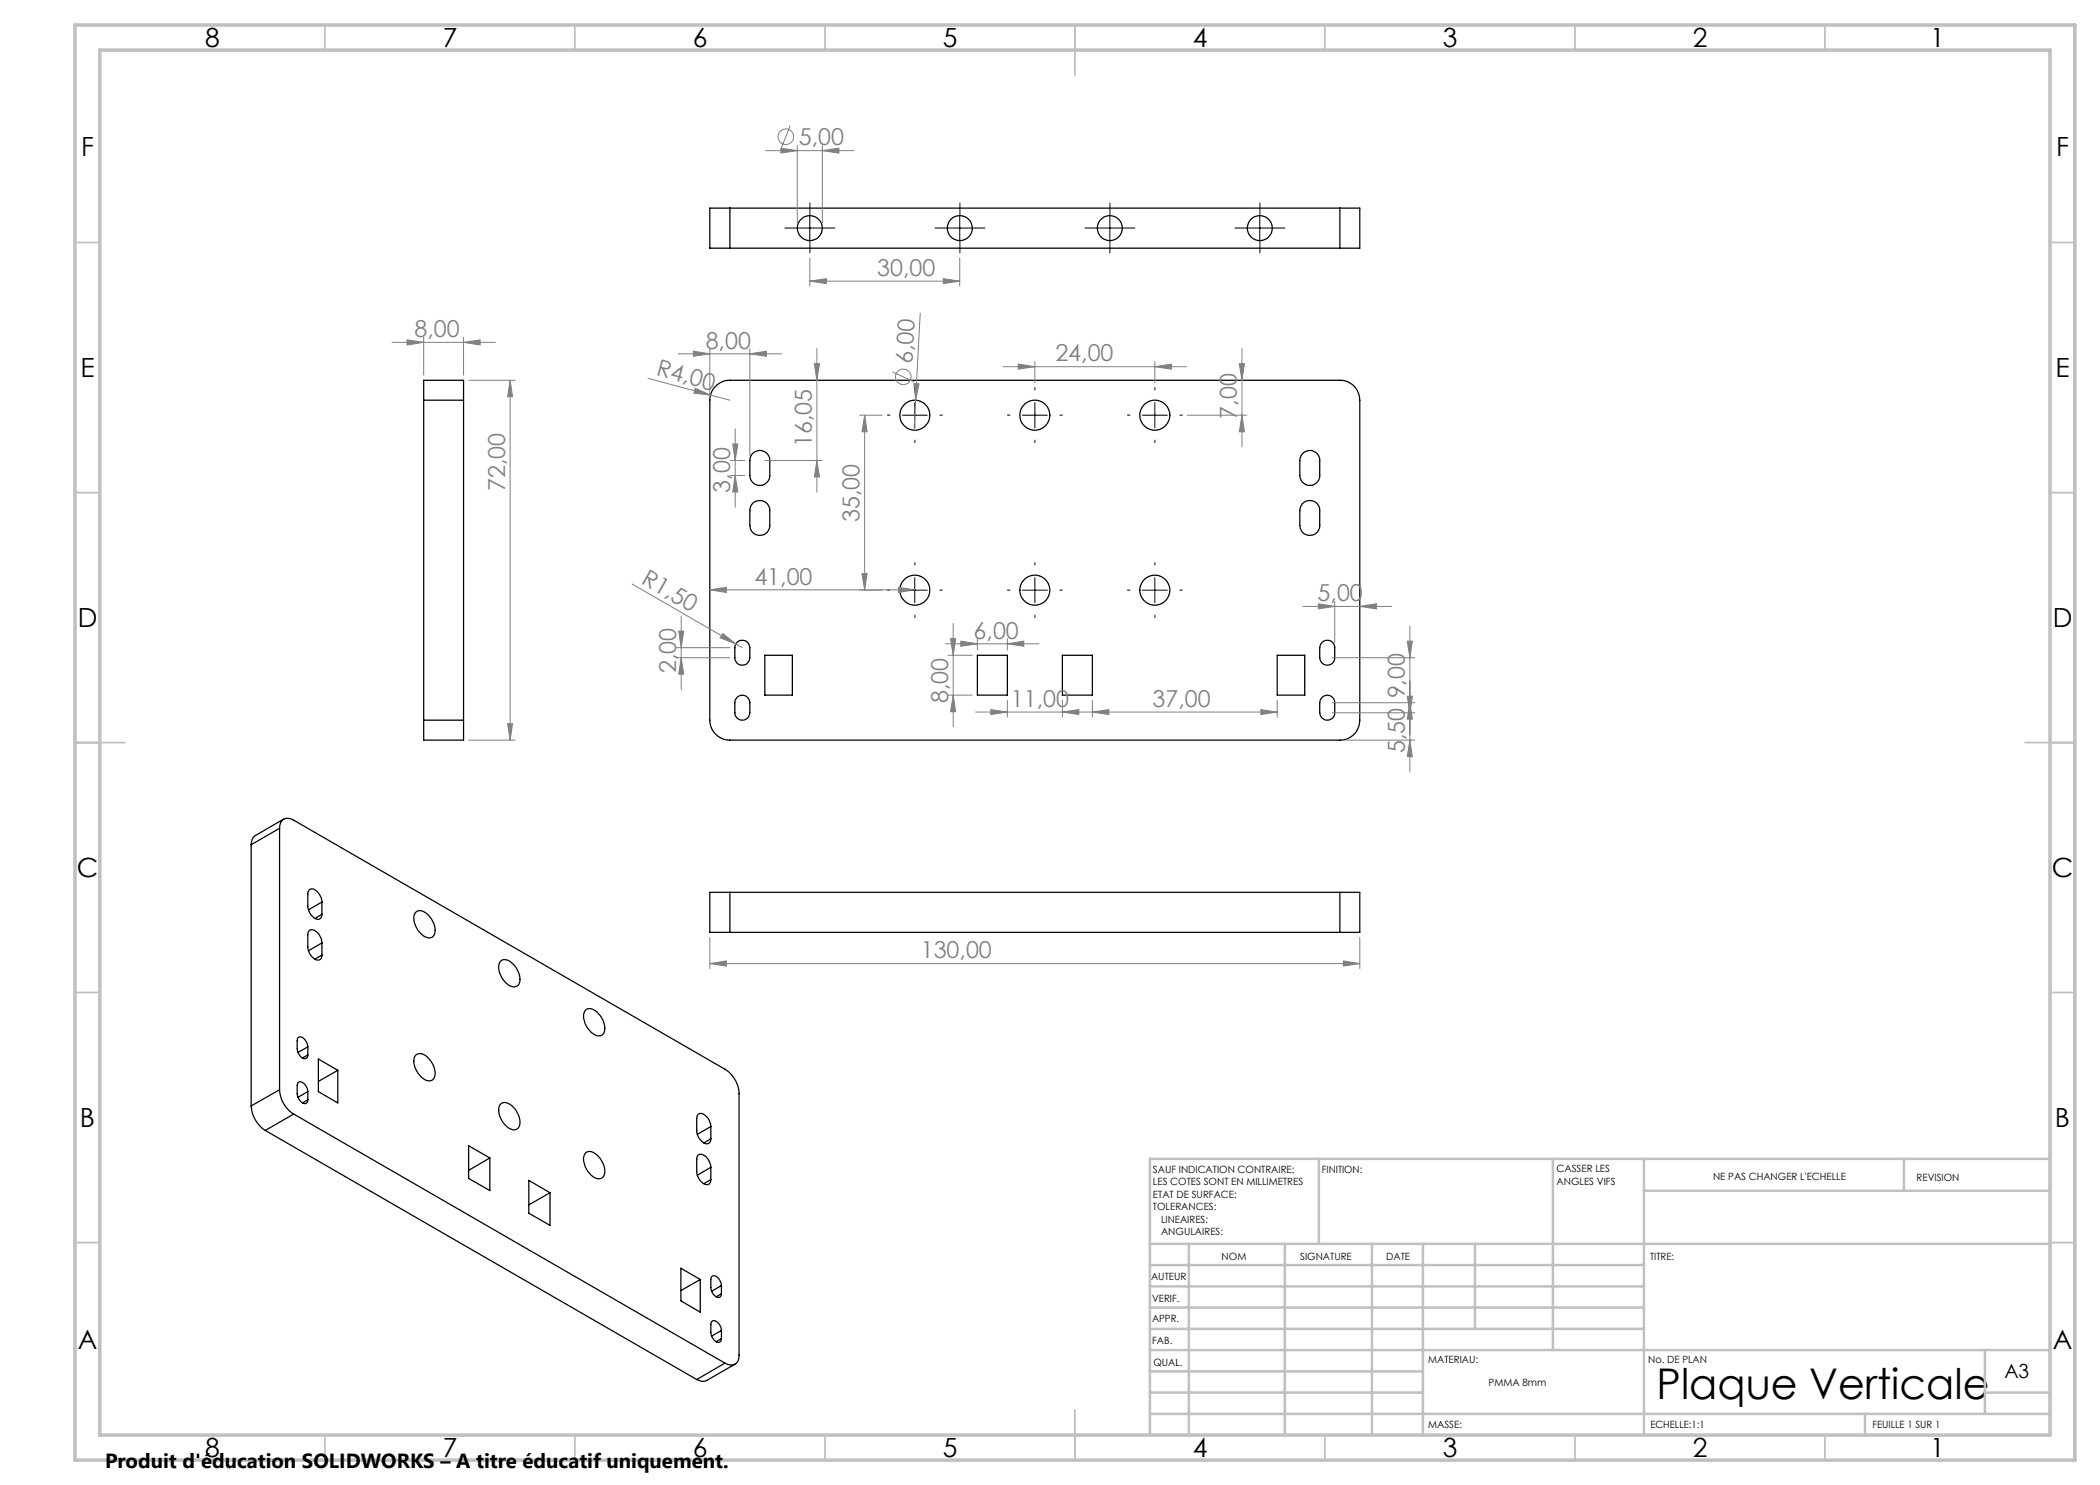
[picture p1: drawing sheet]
<svg xmlns="http://www.w3.org/2000/svg" width="420mm" height="297mm" viewBox="0 0 420 297" stroke-linecap="round" stroke-linejoin="round" font-family="sans-serif">
<g fill="none" stroke="#000" stroke-width=".25">
<path d="M146 41.6h-4v8h4M146 49.6h122M146 41.6v8M146 41.6h122M268 41.6h4v8h-4M268 41.6v8M143.4 77a3.7 3.7 0 0 1 2.6-.9h122a3.9 3.9 0 0 1 4 3.9v64a3.9 3.9 0 0 1-4 4h-122a4 4 0 0 1-4-4v-64a4 4 0 0 1 1.4-3zM84.7 80v-3.9h8v3.9M84.7 80h8M84.7 80v64M92.7 80v64M150.5 90.8a2 2 0 0 1 2.2-.6 2 2 0 0 1 1.3 1.9v3a1.99 1.99 0 0 1-2 2 1.99 1.99 0 0 1-2-2v-3l.2-.9z"/>
<path d="M260.5 90.8a2 2 0 0 1 2.2-.6 2 2 0 0 1 1.2 1.9v3a1.99 1.99 0 0 1-1.9 2 1.99 1.99 0 0 1-2-2v-3v-.5zM150.5 100.7a2 2 0 0 1 2.2-.5 2 2 0 0 1 1.3 1.9v3a1.99 1.99 0 0 1-2 2 1.99 1.99 0 0 1-2-2v-3l.2-.9zM260.5 100.7a2 2 0 0 1 2.2-.5 2 2 0 0 1 1.2 1.9v3a1.99 1.99 0 0 1-1.9 2 1.99 1.99 0 0 1-2-2v-3v-.5zM147.4 128.5a1.51 1.51 0 0 1 1.6-.3 1.51 1.51 0 0 1 1 1.3v2a1.5 1.5 0 0 1-1.5 1.5 1.5 1.5 0 0 1-1.5-1.5v-2.4zM147.4 139.5a1.51 1.51 0 0 1 1.6-.3 1.51 1.51 0 0 1 1 1.3v2.1a1.5 1.5 0 0 1-1.5 1.4 1.5 1.5 0 0 1-1.5-1.4v-2.4zM153 131.1h5.5v7.9h-5.5zM195.5 131.1h6v7.9h-6zM212.5 131.1h6v7.9h-6zM255.4 131.1h5.5v7.9h-5.5zM264.4 139.5a1.48 1.48 0 0 1 1.6-.3 1.48 1.48 0 0 1 .9 1.3v2.1a1.5 1.5 0 0 1-1.5 1.4 1.5 1.5 0 0 1-1.5-1.4v-2.1l.3-.7zM264.4 128.5a1.48 1.48 0 0 1 1.6-.3 1.48 1.48 0 0 1 .9 1.3v2a1.5 1.5 0 0 1-1.5 1.5 1.5 1.5 0 0 1-1.5-1.5v-2l.3-.7zM84.7 144v4h8v-4"/>
<path d="M84.7 144h8M50.2 168.9v52.3M55.9 165.7a1.72 1.72 0 0 1 .8-1.9 1.72 1.72 0 0 1 2 .2l86.3 49.9a6 6 0 0 1 2.8 4.9v52.2a1.71 1.71 0 0 1-.8 1.8 1.71 1.71 0 0 1-2-.2M55.9 165.7v52.2M55.9 165.7l-5.7 3.2M56.7 163.8l-5.6 3.3a1.91 1.91 0 0 0-.9 1.8M146 178.5h-4v8h4M146 178.5v8M146 178.5h122M268 178.5h4v8h-4M268 178.5v8M64.4 180.4a2.89 2.89 0 0 0-1.9-2.6 .85 .85 0 0 0-.9 1v2.4a2.68 2.68 0 0 0 2.2 2.7 .9 .9 0 0 0 .6-1"/>
<path d="M64.4 188.6a2.61 2.61 0 0 0-2.2-2.7 .93 .93 0 0 0-.6 1v2.5a2.79 2.79 0 0 0 1.9 2.6 .8 .8 0 0 0 .9-1M64.4 180.4v2.5M64.4 188.6v2.4M64.4 191l-1.4 .8M64.4 188.6l-2.7 1.5M64.4 182.9l-1.4 .8M64.4 180.4l-2.7 1.6M83.1 182.5a1.85 1.85 0 0 1 2.7 .7 3.7 3.7 0 0 1 .9 4 1.85 1.85 0 0 1-2.7-.7 3.7 3.7 0 0 1-.9-4zM100.3 192.1a2.07 2.07 0 0 1 2.5 .9 3.7 3.7 0 0 1 .9 4 1.85 1.85 0 0 1-2.8-.7 3.7 3.7 0 0 1-.9-4zM146 186.5h122M55.9 217.9a6 6 0 0 0 2.8 4.9M55.9 217.9l-5.7 3.3"/>
<path d="M61.6 209.4a2.08 2.08 0 0 0-1.6-2 .69 .69 0 0 0-.6 .7 3.8 3.8 0 0 0 .4 2.7l.4 .6a.72 .72 0 0 0 .9 .3 .72 .72 0 0 0 .5-.7M61.6 218.3a1.81 1.81 0 0 0-1.8-1.9l-.4 .7a3.8 3.8 0 0 0 .4 2.7l.2 .3a.85 .85 0 0 0 .7 .6 .85 .85 0 0 0 .8-.4l.1-.3M61.6 209.4v1.6M61.6 218.3v1.7M61.6 220l-1.1 .6M61.6 218.3l-2 1.2M61.6 211l-1.1 .6M61.6 209.4l-2 1.1M63.7 211.8l3.9 2.3v6.5l-3.9-2.3zM67.6 214.1l-3.9 2.2M83.1 211.1a1.83 1.83 0 0 1 2.7 .7 3.6 3.6 0 0 1 .9 4 1.39 1.39 0 0 1-2 0 4.3 4.3 0 0 1-1.8-4.4zM117 202.1a1.61 1.61 0 0 1 2.4 .3 3.8 3.8 0 0 1 1.2 4.4 1.61 1.61 0 0 1-2.3-.3 4.1 4.1 0 0 1-1.4-4.1z"/>
<path d="M50.2 221.2a6.2 6.2 0 0 0 2.9 4.9M53.1 226.1l86.2 49.8M58.7 222.8l86.3 49.8M58.7 222.8l-5.6 3.3M93.7 229.2l4.3 2.4v6.5l-4.3-2.4zM98 231.6l-4.3 2.5M100 220.9a1.85 1.85 0 0 1 2.8 .7 3.7 3.7 0 0 1 .9 4 1.85 1.85 0 0 1-2.8-.7 3.7 3.7 0 0 1-.9-4zM105.8 236.1l4.2 2.4v6.6l-4.2-2.5zM110 238.5l-4.2 2.5M117 230.7a1.39 1.39 0 0 1 2 0 4.3 4.3 0 0 1 1.8 4.4 1.51 1.51 0 0 1-2.5 0 4.1 4.1 0 0 1-1.4-4.1zM142.2 233.5a2.61 2.61 0 0 0-2.3-2.6 .84 .84 0 0 0-.6 .9v2.5a2.61 2.61 0 0 0 2.3 2.6 .93 .93 0 0 0 .6-1M142.2 225.3a2.89 2.89 0 0 0-1.9-2.6 .85 .85 0 0 0-1 1v2.4a2.89 2.89 0 0 0 2 2.7 .85 .85 0 0 0 .9-1.1"/>
<path d="M142.2 225.3v2.4M142.2 233.5v2.4M142.2 235.9l-1.4 .8M142.2 233.5l-2.7 1.6M142.2 227.7l-1.4 .9M142.2 225.3l-2.7 1.6M136.2 253.6l3.9 2.3v6.5l-3.9-2.2zM140.1 255.9l-3.9 2.2M144.3 257.1a2.08 2.08 0 0 0-1.6-2 .69 .69 0 0 0-.5 .8 3.8 3.8 0 0 0 .3 2.7l.4 .5a.71 .71 0 0 0 .9 .4 .71 .71 0 0 0 .5-.7M144.3 257.1v1.7M144.3 258.8l-1.1 .6M144.3 257.1l-2 1.2"/>
<path d="M144.3 266.1a1.81 1.81 0 0 0-1.8-1.9l-.3 .7a3.8 3.8 0 0 0 .3 2.6l.2 .4a.85 .85 0 0 0 .7 .6 .85 .85 0 0 0 .9-.5v-.3M144.3 266.1v1.6M144.3 267.7l-1.1 .7M144.3 266.1l-2 1.1M145 272.6l-5.7 3.3M147 272.8l-5.6 3.3a1.99 1.99 0 0 1-2.1-.2"/>
<circle cx="162" cy="45.6" r="2.5"/>
<circle cx="192" cy="45.6" r="2.5"/>
<circle cx="222" cy="45.6" r="2.5"/>
<circle cx="252" cy="45.6" r="2.5"/>
<circle cx="183" cy="83" r="3"/>
<circle cx="207" cy="83.1" r="3"/>
<circle cx="231" cy="83" r="3"/>
<circle cx="183" cy="118" r="3"/>
<circle cx="207" cy="118" r="3"/>
<circle cx="231" cy="118" r="3"/>
</g>
<g fill="none" stroke="#808080" stroke-width=".2">
<path d="M153.1 30.1h17.7M156.2 29.6l3.3 .5-3.3 .5zM158 25.1l-1.7 4.5M159.5 29.1v15.5M164.5 30.1l3.3-.5v1zM164.5 29.1v15.5M162 56.2l3.3-.5v1zM162 51.6v5.6M162 56.2h29.9M188.7 55.7l3.2 .5-3.2 .5zM191.9 51.6v5.6M78.4 68.5h20.7"/>
<path d="M81.4 68l3.3 .5-3.3 .5zM84.7 67.5v7.5M92.7 68.5l3.3-.5v1zM92.7 67.5v7.5M93.7 76.1h9.3M102 76.1v71.9M102 76.1l.5 3.2h-1zM129.6 75.7l12.5 3.3M135.6 70.8h20.7M138.7 70.2l3.3 .6-3.3 .5zM139 77.6l3.1 1.4-3.3-.4zM142 69.7v9.4"/>
<path d="M142.1 79l3.9 1M150 70.8l3.3-.6v1.1zM150 69.7v21.4M162.9 72.7h1l-.5 3.4zM163.4 69.7v28.8M178.5 74.4l4.3 2M182.8 76.7l1 .1-.7 3.2zM184 62.6l-.9 17.4M200.6 73.3h36.7M203.7 72.8l3.3 .5-3.3 .5zM207 72.3v4.2M231 73.3l3.3-.5v1z"/>
<path d="M231 72.3v4.2M247.9 72.7h1l-.5 3.4zM248.4 69.7v19.7M146.1 92.1h2.9M146.1 95.1h2.9M146.5 88.8h1.1l-.6 3.3zM147 85.8v15.7M147 95.1l.6 3.3h-1.1zM153 92.1h11.4M163.4 92.1l.5 3.3h-1zM171.9 83h4.6M172.9 83l.5 3.4h-1z"/>
<path d="M172.9 83v35M183.1 80l-.3 6M237.5 83h11.9M248.4 83l.5 3.4h-1zM126.4 116.8l20.8 12M142 118l3.3-.5v1zM142 118h41M171.9 118h4.6M172.4 114.7h1l-.5 3.3zM179.7 117.5l3.3 .5-3.3 .5zM135.3 131.5h10.7M135.3 129.5h10.7"/>
<path d="M135.7 126.2h1l-.5 3.3zM136.2 131.5l.5 3.3h-1zM136.2 123.2v14.7M144.6 126.7l2.6 2.1-3.2-1.2zM147.2 128.8l1.2 .7M189.1 128.8h18.7M189.6 131.1h4.9M189.6 139h4.9M190.1 127.7h1l-.5 3.4zM190.6 124.7v20.7M190.6 139l.5 3.3h-1zM192.2 128.2l3.3 .6-3.3 .5z"/>
<path d="M195.5 127.7v2.3M201.5 128.8l3.3-.6v1.1zM201.5 127.7v2.3M260.6 121.3h17.7M263.7 120.8l3.2 .5-3.2 .5zM266.5 131.5h16.5M266.9 120.3v8.2M272 121.3l3.3-.5v1zM281.4 139.2h1.1l-.5 3.4zM281.4 128.2h1.1l-.5 3.3zM282 125.2v29.2M93.7 148h9.3"/>
<path d="M101.5 144.7h1l-.5 3.3zM195.1 142.4h60.3M198.2 141.9l3.3 .5-3.3 .5zM201.5 140v3.4M212.5 142.4l3.3-.5v1zM212.5 140v3.4M218.5 142.4l3.3-.5v1zM218.5 140v3.4M252.2 141.9l3.2 .5-3.2 .5zM255.4 140v3.4M266.5 142.6h16.5M266.5 140.5h16.5"/>
<path d="M269 148h14M282 148l.5 3.3h-1.1zM282 140.5l.5 3.3h-1.1zM142 192.7l3.3-.5v1zM142 187.5v6.2M142 192.7h130M268.7 192.2l3.3 .5-3.3 .5zM272 187.5v6.2"/>
<circle cx="157.2" cy="27.4" r="1.56"/>
<circle cx="180.7" cy="75.4" r="1.55"/>
</g>
<g fill="none" stroke="#000" stroke-width=".2" stroke-dasharray="30.5 1.3 1.3 1.3">
<path d="M159.5 45.6h-2.5M162 43.1v-2.5M162 48.1v2.5M164.5 45.6h2.5M189.5 45.6h-2.5M192 43.1v-2.5M192 48.1v2.5M194.5 45.6h2.5M219.5 45.6h-2.5M222 43.1v-2.5M222 48.1v2.5M224.5 45.6h2.5"/>
<path d="M249.5 45.6h-2.5M252 43.1v-2.5M252 48.1v2.5M254.5 45.6h2.5M183 78v-.5M207 78v-.5M231 78v-.5M178 83h-.5M183 88v.5M188 83h.5M202 83h-.5M207 88v.5"/>
<path d="M212 83h.5M226 83h-.5M231 88v.5M236 83h.5M178 118h-.5M183 113v-.5M188 118h.5M202 118h-.5M207 113v-.5M212 118h.5M226 118h-.5M231 113v-.5"/>
<path d="M236 118h.5M183 123v.5M207 123v.5M231 123v.5"/>
</g>
<g fill="none" stroke="#000" stroke-width=".2">
<path d="M159.5 45.6h5M162 43.1v5M189.5 45.6h5M191.9 43.1v5M219.5 45.6h5M222 43.1v5M249.4 45.6h5.1M252 43.1v5M180.4 83h5.1M183 80.5v5M204.5 83h5M207 80.5v5"/>
<path d="M228.5 83h5M231 80.5v5M180.4 118h5.1M183 115.5v5M204.5 118h5M207 115.5v5M228.5 118h5M231 115.5v5"/>
</g>
<g fill="none" stroke="#c0c0c0" stroke-width=".35">
<path d="M65 5v5M115 5v5M165 5v5M215 5v10M265 5v5M315 5v5M365 5v5M15 48.5h5M410 48.5h5M15 98.5h5M410 98.5h5M15 148.5h10"/>
<path d="M405 148.5h10M15 198.5h5M410 198.5h5M15 248.5h5M410 248.5h5M65 287v5M115 287v5M165 287v5M215 282v10M265 287v5M315 287v5M365 287v5"/>
</g>
<g fill="none" stroke="#c0c0c0" stroke-width=".5">
<path d="M263.8 231.8v17M310.6 231.8v38.2M328.8 231.8v55.2M328.8 238.2h81.2M380.8 231.8v6.4M410 231.8h-180v55.2M230 248.8h180M230 257.3h98.8M230 253h98.8M237.8 248.8v38.2M257 248.8v38.2M274.4 248.8v38.2"/>
<path d="M284.6 248.8v38.2M295 248.8v17M230 265.8h98.8M230 261.5h98.8M230 278.5h54.6M230 274.3h54.6M230 270h180M397 278.5h13M397 270v12.8M230 282.8h180M373 282.8v4.2"/>
</g>
<path d="M15 5h400v287h-400zM20 10h390v277h-390z" fill="none" stroke="#c0c0c0" stroke-width=".7"/>
<g fill="#808080">
<path d="M144.6 126.7l2.6 2.1-3.2-1.2z"/>
<path d="M139 77.6l3.1 1.4-3.3-.4z"/>
<path d="M182.8 76.7l1 .1-.7 3.2z"/>
<path d="M231 73.3l3.3-.5v1zM203.7 72.8l3.3 .5-3.3 .5zM201.5 128.8l3.3-.6v1.1zM192.2 128.2l3.3 .6-3.3 .5zM92.7 68.5l3.3-.5v1zM81.4 68l3.3 .5-3.3 .5z"/>
<path d="M198.2 141.9l3.3 .5-3.3 .5zM212.5 142.4l3.3-.5v1zM263.7 120.8l3.2 .5-3.2 .5zM272 121.3l3.3-.5v1zM156.2 29.6l3.3 .5-3.3 .5zM164.5 30.1l3.3-.5v1zM162 56.2l3.3-.5v1zM188.7 55.7l3.2 .5-3.2 .5zM142 192.7l3.3-.5v1zM268.7 192.2l3.3 .5-3.3 .5z"/>
<path d="M179.7 117.5l3.3 .5-3.3 .5zM142 118l3.3-.5v1zM150 70.8l3.3-.6v1.1zM138.7 70.2l3.3 .6-3.3 .5z"/>
<path d="M252.2 141.9l3.2 .5-3.2 .5zM218.5 142.4l3.3-.5v1z"/>
<path d="M172.4 114.7h1l-.5 3.3zM172.9 83l.5 3.4h-1zM136.2 131.5l.5 3.3h-1zM135.7 126.2h1l-.5 3.3z"/>
<path d="M248.4 83l.5 3.4h-1zM247.9 72.7h1l-.5 3.4zM163.4 92.1l.5 3.3h-1zM162.9 72.7h1l-.5 3.4z"/>
<path d="M190.1 127.7h1l-.5 3.4zM190.6 139l.5 3.3h-1zM147 95.1l.6 3.3h-1.1zM146.5 88.8h1.1l-.6 3.3zM281.4 139.2h1.1l-.5 3.4zM282 148l.5 3.3h-1.1zM281.4 128.2h1.1l-.5 3.3zM282 140.5l.5 3.3h-1.1zM102 76.1l.5 3.2h-1zM101.5 144.7h1l-.5 3.3z"/>
</g>
<text font-size="8.5" x="331.3" y="279.7">Plaque Verticale</text>
<g font-size="5.3">
<text x="41" y="9.5">8</text>
<text x="88.5" y="9.5">7</text>
<text x="138.5" y="9.5">6</text>
<text x="188.5" y="9.5">5</text>
<text x="238.5" y="9.5">4</text>
<text x="288.5" y="9.5">3</text>
<text x="338.5" y="9.5">2</text>
<text x="386" y="9.5">1</text>
<text x="16.2" y="31.2">F</text>
<text x="411.2" y="31.2">F</text>
<text x="16.1" y="75.5">E</text>
<text x="411.1" y="75.5">E</text>
<text x="15.5" y="125.5">D</text>
<text x="410.5" y="125.5">D</text>
<text x="15.4" y="175.5">C</text>
<text x="410.4" y="175.5">C</text>
<text x="16" y="225.5">B</text>
<text x="411" y="225.5">B</text>
<text x="15.5" y="269.7">A</text>
<text x="410.5" y="269.7">A</text>
<text x="41" y="291.5">8</text>
<text x="88.5" y="291.5">7</text>
<text x="138.5" y="291.5">6</text>
<text x="188.5" y="291.5">5</text>
<text x="238.5" y="291.5">4</text>
<text x="288.5" y="291.5">3</text>
<text x="338.5" y="291.5">2</text>
<text x="386" y="291.5">1</text>
</g>
<g font-size="4.7" fill="#808080">
<text x="159.8" y="29">5,00</text>
<text x="175.4" y="55.2">30,00</text>
<text x="82.9" y="67.5">8,00</text>
<text x="141.1" y="69.7">8,00</text>
<text x="131.1" y="75.1" transform="rotate(15 131.1 75.1)">R4,00</text>
<text x="182.5" y="72.9" transform="rotate(-87 182.5 72.9)">6,00</text>
<text x="211.1" y="72.3">24,00</text>
<text x="247.4" y="83.7" transform="rotate(-90 247.4 83.7)">7,00</text>
<text x="162.4" y="89.4" transform="rotate(-90 162.4 89.4)">16,05</text>
<text x="101" y="98.2" transform="rotate(-90 101 98.2)">72,00</text>
<text x="146" y="98.5" transform="rotate(-90 146 98.5)">3,00</text>
<text x="171.9" y="104.4" transform="rotate(-90 171.9 104.4)">35,00</text>
<text x="128" y="116.6" transform="rotate(30 128 116.6)">R1,50</text>
<text x="150.9" y="116.9">41,00</text>
<text x="263.5" y="120.2">5,00</text>
<text x="194.7" y="127.7">6,00</text>
<text x="135.2" y="134.6" transform="rotate(-90 135.2 134.6)">2,00</text>
<text x="189.6" y="140.6" transform="rotate(-90 189.6 140.6)">8,00</text>
<text x="202.2" y="141.4">11,00</text>
<text x="230.5" y="141.4">37,00</text>
<text x="281" y="139.7" transform="rotate(-90 281 139.7)">9,00</text>
<text x="281" y="150.6" transform="rotate(-90 281 150.6)">5,50</text>
<text x="184.2" y="191.7">130,00</text>
</g>
<text font-size="4.1" x="21" y="293.7">Produit d'éducation SOLIDWORKS – A titre éducatif uniquement.</text>
<text font-size="3.9" x="400.9" y="275.5">A3</text>
<g font-size="2">
<text x="230.6" y="234.6">SAUF INDICATION CONTRAIRE:</text>
<text x="230.6" y="237.1">LES COTES SONT EN MILLIMETRES</text>
<text x="230.6" y="239.6">ETAT DE SURFACE:</text>
<text x="264.4" y="234.6">FINITION:</text>
<text x="311.3" y="234.5">CASSER LES</text>
<text x="311.3" y="237">ANGLES VIFS</text>
<text x="342.6" y="236">NE PAS CHANGER L'ECHELLE</text>
<text x="383.3" y="236.2">REVISION</text>
<text x="230.6" y="242.1">TOLERANCES:</text>
<text x="232.2" y="244.6">LINEAIRES:</text>
<text x="232.2" y="247.1">ANGULAIRES:</text>
<text x="244.3" y="252">NOM</text>
<text x="260" y="251.9">SIGNATURE</text>
<text x="277.2" y="251.9">DATE</text>
<text x="330" y="251.9">TITRE:</text>
<text x="230.2" y="256.1">AUTEUR</text>
<text x="230.4" y="260.3">VERIF.</text>
<text x="230.4" y="264.4">APPR.</text>
<text x="230.5" y="268.8">FAB.</text>
<text x="230.7" y="273.1">QUAL.</text>
<text x="285.7" y="272.5">MATERIAU:</text>
<text x="329.6" y="272.5">No. DE PLAN</text>
<text x="297.7" y="277.2">PMMA 8mm</text>
<text x="285.6" y="285.5">MASSE:</text>
<text x="330.1" y="285.6">ECHELLE:1:1</text>
<text x="374.5" y="285.6">FEUILLE 1 SUR 1</text>
</g>
</svg>
